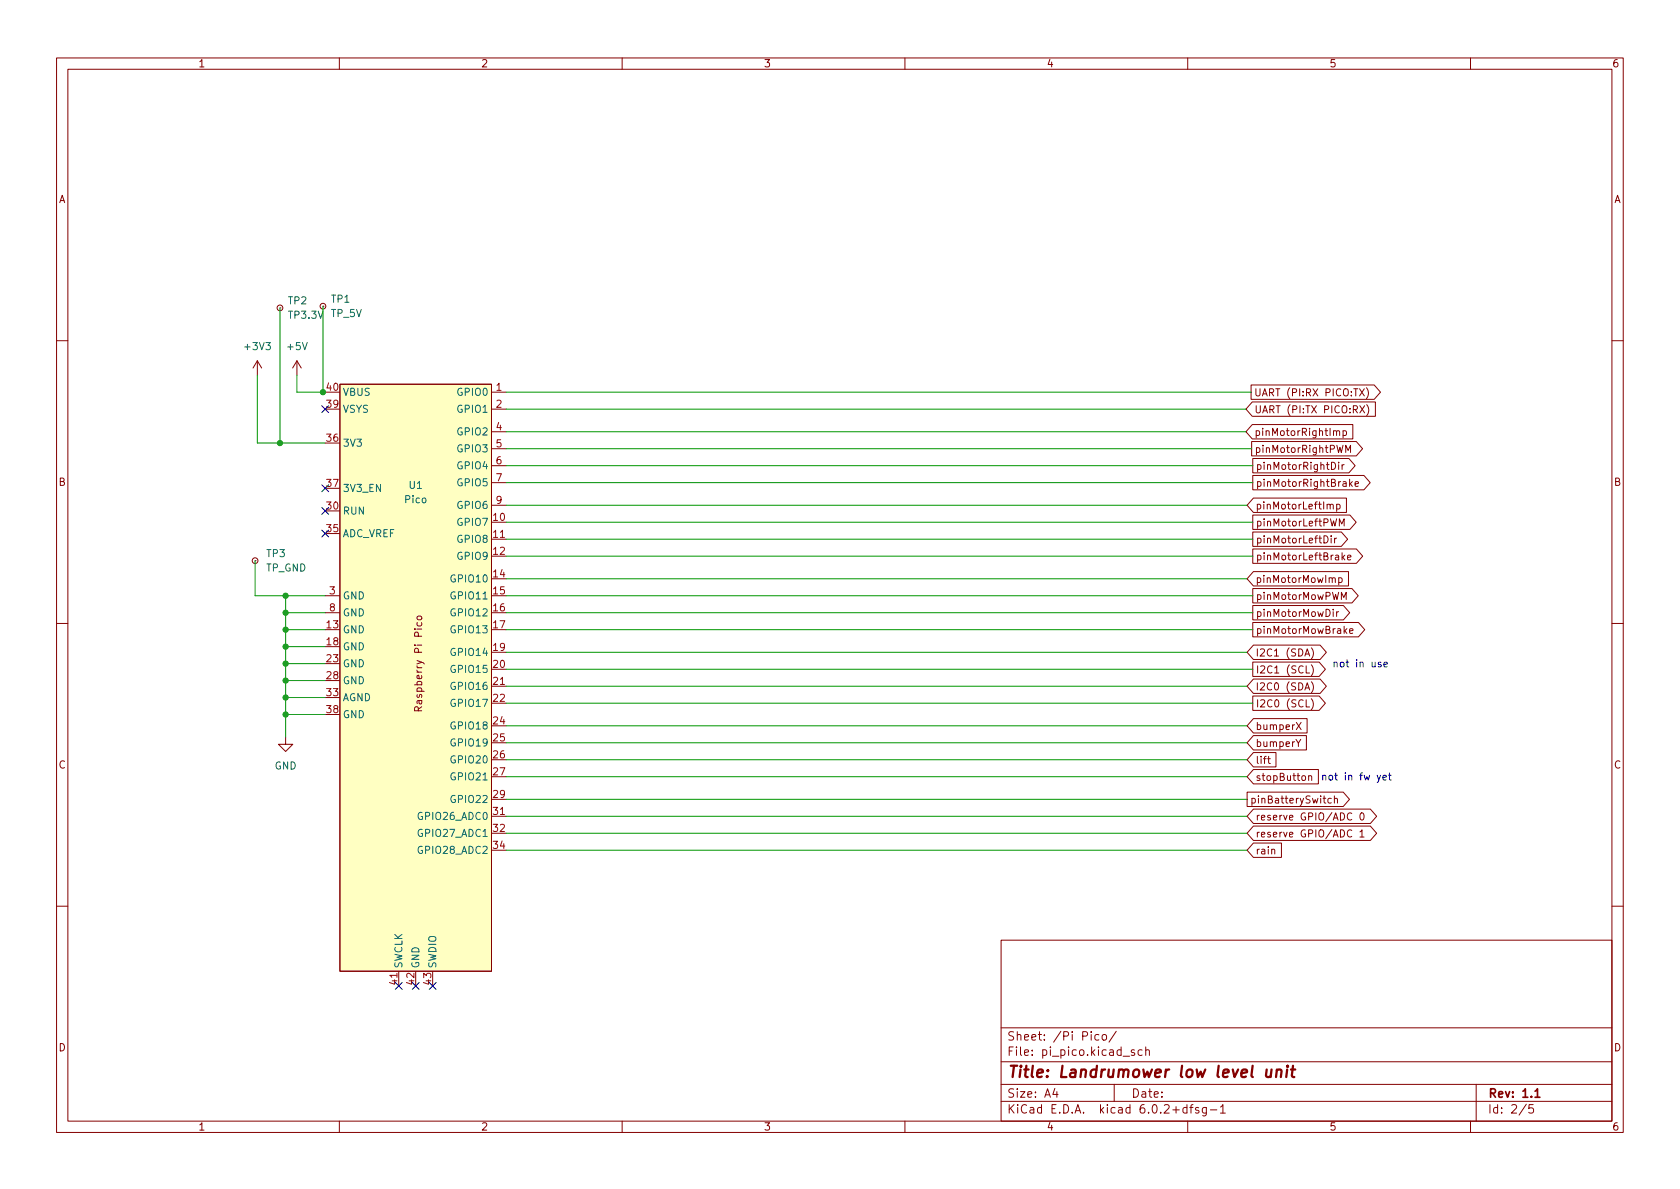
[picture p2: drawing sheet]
<svg xmlns="http://www.w3.org/2000/svg" width="297mm" height="210mm" viewBox="0 0 297 210" stroke-linecap="round" stroke-linejoin="round" font-family="sans-serif">
<g fill="none" stroke="#840000" stroke-width=".18">
<path d="M10 10.2h277v190.1h-277zM12 12.2h273v186.1h-273zM60 10.2v2M110 10.2v2M160 10.2v2M210 10.2v2M260 10.2v2M49.5 54.4h.1M57.1 54.1h.1M10 60.2h2M45.5 63.8l-.8 1.3M45.5 63.8v2.5"/>
<path d="M45.5 63.8l.8 1.3M52.5 63.8l-.8 1.3M52.5 63.8v2.5M52.5 63.8l.8 1.3M60.1 67.9h26.8v103.8h-26.8zM87 69.3h2.5M87 72.3h2.5M87 76.3h2.5M87 79.3h2.5M221.2 68.1h21.8l1.1 1.2-1.1 1.3h-21.8zM221.3 78.1h18.5l1.1 1.2-1.1 1.3h-18.5zM221.4 71.1h21.8v2.5h-21.8l-1.1-1.3z"/>
<path d="M221.4 75.1h17.8v2.5h-17.8l-1.1-1.3zM235.8 76.3l.2-.1h.3v.8M236.3 76.3l.2-.1h.3l.1 .8M237.5 76.2h.3l.3 .2-.1 .6h-.5M237.5 76.2v1.2M240.4 68.7l.8 1.3M240.4 71.7l.9 1.3M241.2 68.7l-.8 1.3M241.3 71.7l-.9 1.3M241.6 68.6a1.46 1.46 0 0 1 0 1.9M241.6 71.6a1.46 1.46 0 0 1 0 1.9M285 60.2h2"/>
<path d="M45.1 99.1h.1M87 95.3h2.5M87 82.3h2.5M87 85.3h2.5M87 89.3h2.5M221.5 91.1h17.2l1.1 1.2-1.1 1.3h-17.2zM221.5 84.1h19.7l1.1 1.2-1.1 1.3h-19.7zM221.5 81.1h17l1.1 1.2-1.1 1.3h-17zM221.5 97.1h18.3l1.1 1.2-1.1 1.3h-18.3zM221.5 94.1h15.7l1.1 1.2-1.1 1.3h-15.7zM221.6 88.1h16.5v2.5h-16.5l-1.1-1.3zM234.1 94.7a.64 .64 0 0 1 .7 .7 .64 .64 0 0 1-.7 .6z"/>
<path d="M235.2 89.3l.2-.1h.3v.8M235.4 94.7v.2M235.4 95.2v.8M235.4 81.7a.64 .64 0 0 1 .7 .7 .64 .64 0 0 1-.7 .6zM236 95.2v.8M236.3 95.2l-.3 .2M236.3 89.2h.4l.2 .2-.1 .6h-.5M236.3 89.2v1.2M236.7 81.7v.2M236.7 82.2v.8M236.8 93v-1.3l.4 1 .5-1v1.3M237.3 82.2v.8"/>
<path d="M237.3 97.7v1.3M237.4 98.5l.4 .5M237.7 82.2l-.4 .2M237.8 98.2l-.5 .5M237.9 80v-1.3l.5 1 .4-1v1.3M238.3 98.6l.6-.1-.1-.3h-.4l-.1 .1v.7h.5M238.6 84.7v1.3M238.7 85.5l.4 .5M239.1 85.2l-.5 .5M239.6 85.6l.6-.1-.1-.3h-.3l-.2 .1 .1 .7h.4M10 110.2h2M57.5 105.3h2.5"/>
<path d="M57.5 108.3h2.5M73.8 110.1l-.1 .4 .3 .2 .5-.1v-.5M73.8 109.1l.5-.2 .2 .2 .1 .3-.3 .2h-.3l-.3-.2zM221.5 104.1h17.5l1.1 1.2-1.1 1.3h-17.5zM221.5 110.1h18.7l1.1 1.2-1.1 1.3h-18.7zM221.5 107.1h16l1.1 1.2-1.1 1.3h-16zM221.5 117.1h11.7l1.1 1.2-1.1 1.3h-11.7zM221.6 114.1h11.8l1.1 1.2-1.1 1.3h-11.8l-1.1-1.3zM221.6 101.1h16.8v2.5h-16.8l-1.1-1.3zM230.7 116l.4-1.3 .5 1.3M230.9 117.7v1.3h.6M231.8 117.6a1.46 1.46 0 0 1 0 1.9"/>
<path d="M231.9 114.6a1.46 1.46 0 0 1 0 1.9M235.6 102.3l.1-.1h.3l.1 .8M235.7 107.7v.2M235.7 108.2v.8M236.3 108.2v.8M236.7 108.2l-.4 .2M236.7 102.2h.4l.2 .2-.1 .6h-.5M236.7 102.2v1.2M237.2 106v-1.3l.4 1 .4-1v1.3M237.8 111.5l.3 .5M238.1 111.2l-.4 .5M238.6 111.6l.6-.1v-.3h-.4l-.2 .1 .1 .7h.5"/>
<path d="M285 110.2h2M50.5 130.3v1.3h1.3l-1.3 1.3-1.3-1.3h1.3M74 125.7l-.1-.6-.2-.1h-.3l-.1 .7h1.3M74.6 125l-.6 .4M87 121.3h2.5M221.5 123.1h11.7l1.1 1.2-1.1 1.3h-11.7zM221.6 130.1h9.4v2.5h-9.4l-1.1-1.3zM221.6 127.1h9.5v2.5h-9.5l-1.1-1.3zM221.6 133.1h4v2.5h-4l-1.1-1.3zM221.6 120.1h11.8l1.1 1.2-1.1 1.3h-11.8l-1.1-1.3zM221.6 136.1h11.5v2.5h-11.5l-1.1-1.3zM224.1 134.2h.5"/>
<path d="M224.3 133.7v1.1l.3 .2M229.1 130.7l.5 .7 .4-.7M229.2 127.7l.8 1.3M230 127.7l-.8 1.3M230.7 122l.4-1.3 .5 1.3M230.9 123.7v1.3h.6M231.4 137.3l.2-.1h.3v.8M231.4 137.2v.8M231.8 123.6a1.46 1.46 0 0 1 0 1.9M231.9 120.6a1.46 1.46 0 0 1 0 1.9M87 144.3h2.5M220.5 140.1h17l1.1 1.2-1.1 1.3h-17z"/>
<path d="M221.6 146.1h20.7l1.1 1.2-1.1 1.3h-20.7l-1.1-1.3zM221.6 143.1h20.7l1.1 1.2-1.1 1.3h-20.7l-1.1-1.3zM221.6 149.1h5v2.5h-5l-1.1-1.3zM224.8 150.3l.2-.1h.3l.1 .8M235.4 141.2h-.4l-.2 .2 .1 .6h.5M235.9 141.3l.2-.1h.3l.1 .8M235.9 140.7v1.3M239 146.9a.6 .6 0 0 0-.8 .4 .6 .6 0 0 0 .6 .7l.2-.1M239 143.9a.6 .6 0 0 0-.8 .4 .6 .6 0 0 0 .6 .7l.2-.1M240.5 147.1l.3-.4v1.3M240.5 148h.7M240.6 143.9l.2-.2a.68 .68 0 0 1 .4 .7 .68 .68 0 0 1-.4 .6l-.2-.1-.1-.4z"/>
<path d="M10 160.2h2M70.5 171.8v2.5M177 166.3h108v32h-108zM285 160.2h2M60 198.3v2M110 198.3v2M160 198.3v2M177 194.8h108M177 191.8h108M177 187.8h108M177 181.8h108M186.5 192.5l-.4 1h1"/>
<path d="M186.9 193v1M194.3 183l-.4-.1-.3 .3v.4l.1 .3h.6M194.9 183.1l.2-.2 .5 .2v.5l-.1 .3h-.4l-.2-.1zM197 191.8v3M197.4 182.4l-1.3 1.9M198.6 186.8h1.1M200.6 185.7l-.4-.1-.2 .2 .1 .3 .5 .1v.4h-.6M201.9 185.7l-.4-.1-.3 .3v.4l.2 .3h.5M202.6 185.8l.2-.2 .3 .1 .1 .9M202.6 185.1v1.5M209.9 195.9l-.5-.1-.3 .3v.4l.2 .3h.6M209.9 195.3v1.5"/>
<path d="M210 198.3v2M210.4 195.8h.5M210.9 195.3l-.3 .2v1.3M211.9 195.9l-.3-.1-.2 .2v.3l.5 .1v.4h-.5M213.3 195.8v1.2l-.3 .3h-.4M213.3 195.9l-.4-.1-.3 .3v.4l.1 .3h.6M214 196.3h1.1M215.8 195.8l.4-.5v1.5M215.8 196.8h.8M260 198.3v2M261 191.8v6.5M269.9 195.3l-1.3 1.9"/>
<path d="M271.1 195.3h-.7l-.1 .7 .2-.1 .5 .1 .2 .2-.1 .5-.2 .1-.6-.1"/>
<circle cx="49.5" cy="54.4" r=".51"/>
<circle cx="57.1" cy="54.1" r=".51"/>
<circle cx="45.1" cy="99.1" r=".51"/>
</g>
<path d="M271.4 193l.4-.5v1.5M271.4 194h.9" fill="none" stroke="#840000" stroke-width=".3"/>
<path d="M224 189.1l-.1 1.3a.57 .57 0 0 0 .8-.1M224.8 189.1l-.1 1.4M225.8 189.3a.49 .49 0 0 1 .8 .1l-.1 1.1M225.8 189.1l-.2 1.4M227.6 189.1l-.2 1.4M227.7 188.5l-.1 .1v.1l.2-.1-.1-.1-.1 .2M228.3 189.1h.7M228.6 188.5l-.2 1.7 .1 .2 .3 .1" fill="none" stroke="#840000" stroke-width=".4"/>
<path d="M60.1 67.9h26.8v103.8h-26.8z" fill="#ffffc2" stroke="#ffffc2" stroke-width=".18"/>
<path d="M244.2 117.2l-.3-.1-.2 .2v.2l.5 .1v.3h-.5M244.7 117.5l.6-.1v-.2l-.4-.1-.2 .2 .1 .6h.5M243.5 137.1l.3 .8M244.1 137.1l-.4 1.1-.2 .2M244.5 137.5l.6-.1v-.2l-.4-.1-.2 .2 .1 .6h.5M245.5 137.1h.5M245.7 136.7v1.1l.3 .1" fill="none" stroke="#0000c2" stroke-width=".18"/>
<g fill="none" stroke="#009600" stroke-width=".18">
<path d="M49.5 54.4v23.9M57.1 54.1v15.2M45.5 66.3v12h12M52.5 66.3v3h5M89.5 69.3h131.7M89.5 79.3h131.8M89.5 76.3h130.8M89.5 72.3h130.8M45.1 99.1v6.2h12.4M89.5 82.3h132M89.5 85.3h132M89.5 92.3h132"/>
<path d="M89.5 95.3h132M89.5 89.3h131M89.5 98.3h132M50.5 108.3h7M50.5 111.3h7M50.5 105.3v25M50.5 117.3h7M50.5 114.3h7M89.5 105.3h132M89.5 118.3h132M89.5 115.3h131M89.5 108.3h132"/>
<path d="M89.5 102.3h131M89.5 111.3h132M50.5 126.3h7M50.5 123.3h7M50.5 120.3h7M89.5 134.3h131M89.5 121.3h131M89.5 124.3h132M89.5 137.3h131M89.5 128.3h131M89.5 131.3h131M89.5 144.3h131"/>
<path d="M89.5 147.3h131M89.5 150.3h131M89.5 141.3h131"/>
</g>
<g fill="none" stroke="#000084" stroke-width=".18">
<path d="M56.9 71.7l1.2 1.3M58.1 71.7l-1.2 1.3M56.9 89.7l1.2 1.3M56.9 85.7l1.2 1.3M56.9 93.7l1.2 1.3M58.1 89.7l-1.2 1.3M58.1 85.7l-1.2 1.3M58.1 93.7l-1.2 1.3M69.9 173.7l1.2 1.3M71.1 173.7l-1.2 1.3M72.9 173.7l1.2 1.3M74.1 173.7l-1.2 1.3"/>
<path d="M75.9 173.7l1.2 1.3M77.1 173.7l-1.2 1.3"/>
</g>
<g fill="#009600" stroke="#009600" stroke-width=".18">
<circle cx="50.5" cy="114.3" r=".46"/>
<circle cx="50.5" cy="117.3" r=".46"/>
<circle cx="50.5" cy="111.3" r=".46"/>
<circle cx="50.5" cy="108.3" r=".46"/>
<circle cx="50.5" cy="126.3" r=".46"/>
<circle cx="50.5" cy="123.3" r=".46"/>
<circle cx="50.5" cy="120.3" r=".46"/>
<circle cx="57.1" cy="69.3" r=".46"/>
<circle cx="49.5" cy="78.3" r=".46"/>
<circle cx="50.5" cy="105.3" r=".46"/>
</g>
<text font-size="2.8" fill="#840000" x="178" y="190.6">Title: Landrumower low level unit</text>
<g font-size="2.1" fill="#840000">
<text x="178" y="184">Sheet: /Pi Pico/</text>
<text x="178" y="186.7">File: pi_pico.kicad_sch</text>
<text x="178" y="196.9">KiCad E.D.A. kicad 6.0.2+dfsg-1</text>
<text x="178" y="194.1">Size: A4</text>
<text x="200" y="194.1">Date:</text>
<text x="263" y="194.1">Rev: 1.1</text>
<text x="263" y="196.9">Id: 2/5</text>
</g>
<g font-size="1.8" fill="#840000">
<text x="35" y="11.9">1</text>
<text x="85" y="11.9">2</text>
<text x="135" y="11.9">3</text>
<text x="185" y="11.9">4</text>
<text x="235" y="11.9">5</text>
<text x="285" y="11.9">6</text>
<text x="10.3" y="35.9">A</text>
<text x="285.3" y="35.9">A</text>
<text x="221.7" y="70.1">UART (PI:RX PICO:TX)</text>
<text x="221.7" y="73.1">UART (PI:TX PICO:RX)</text>
<text x="221.7" y="77.1">pinMotorRightImp</text>
<text x="221.8" y="80.1">pinMotorRightPWM</text>
<text x="222" y="83.1">pinMotorRightDir</text>
<text x="10.3" y="85.9">B</text>
<text x="222" y="86.1">pinMotorRightBrake</text>
<text x="285.3" y="85.9">B</text>
<text x="221.9" y="90.1">pinMotorLeftImp</text>
<text x="222" y="93.1">pinMotorLeftPWM</text>
<text x="222" y="99.1">pinMotorLeftBrake</text>
<text x="222" y="96.1">pinMotorLeftDir</text>
<text x="221.9" y="103.1">pinMotorMowImp</text>
<text x="222" y="106.1">pinMotorMowPWM</text>
<text x="222" y="112.1">pinMotorMowBrake</text>
<text x="222" y="109.1">pinMotorMowDir</text>
<text x="221.9" y="116.1">I2C1 (SDA)</text>
<text x="222" y="119.1">I2C1 (SCL)</text>
<text x="74.6" y="124.9" transform="rotate(-90 74.6 124.9)">Raspberry Pi Pico</text>
<text x="221.9" y="122.1">I2C0 (SDA)</text>
<text x="222" y="125.1">I2C0 (SCL)</text>
<text x="221.9" y="129.1">bumperX</text>
<text x="10.3" y="135.9">C</text>
<text x="221.9" y="132.1">bumperY</text>
<text x="221.9" y="135.1">lift</text>
<text x="285.3" y="135.9">C</text>
<text x="221" y="142.1">pinBatterySwitch</text>
<text x="221.9" y="138.1">stopButton</text>
<text x="221.9" y="148.1">reserve GPIO/ADC 1</text>
<text x="221.9" y="145.1">reserve GPIO/ADC 0</text>
<text x="221.9" y="151.1">rain</text>
<text x="10.3" y="185.9">D</text>
<text x="285.3" y="185.9">D</text>
<text x="35" y="199.9">1</text>
<text x="85" y="199.9">2</text>
<text x="135" y="199.9">3</text>
<text x="185" y="199.9">4</text>
<text x="235" y="199.9">5</text>
<text x="285" y="199.9">6</text>
</g>
<g font-size="1.8" fill="#006464">
<text x="51" y="53.8">TP2</text>
<text x="58.6" y="53.5">TP1</text>
<text x="51.1" y="56.4">TP3.3V</text>
<text x="58.5" y="56.1">TP_5V</text>
<text x="43.4" y="61.9">+3V3</text>
<text x="50.9" y="61.9">+5V</text>
<text x="60.5" y="70">VBUS</text>
<text x="81" y="70">GPIO0</text>
<text x="60.5" y="73">VSYS</text>
<text x="81" y="73">GPIO1</text>
<text x="81" y="77">GPIO2</text>
<text x="60.5" y="79">3V3</text>
<text x="81" y="80">GPIO3</text>
<text x="81" y="83">GPIO4</text>
<text x="60.5" y="87">3V3_EN</text>
<text x="71.6" y="89">Pico</text>
<text x="72.4" y="86.4">U1</text>
<text x="81" y="86">GPIO5</text>
<text x="81" y="90">GPIO6</text>
<text x="60.5" y="91">RUN</text>
<text x="60.5" y="95">ADC_VREF</text>
<text x="81" y="93">GPIO7</text>
<text x="81" y="96">GPIO8</text>
<text x="47" y="101.1">TP_GND</text>
<text x="47.2" y="98.5">TP3</text>
<text x="81" y="99">GPIO9</text>
<text x="60.5" y="106">GND</text>
<text x="80.1" y="103">GPIO10</text>
<text x="80.1" y="106">GPIO11</text>
<text x="60.5" y="112">GND</text>
<text x="60.5" y="109">GND</text>
<text x="80.1" y="109">GPIO12</text>
<text x="80.1" y="112">GPIO13</text>
<text x="60.5" y="115">GND</text>
<text x="60.5" y="118">GND</text>
<text x="80.1" y="116">GPIO14</text>
<text x="80.1" y="119">GPIO15</text>
<text x="60.5" y="121">GND</text>
<text x="60.5" y="124">AGND</text>
<text x="80.1" y="122">GPIO16</text>
<text x="80.1" y="125">GPIO17</text>
<text x="60.5" y="127">GND</text>
<text x="80.1" y="129">GPIO18</text>
<text x="80.1" y="132">GPIO19</text>
<text x="48.5" y="136.1">GND</text>
<text x="80.1" y="135">GPIO20</text>
<text x="80.1" y="138">GPIO21</text>
<text x="80.1" y="142">GPIO22</text>
<text x="74.3" y="145">GPIO26_ADC0</text>
<text x="74.3" y="148">GPIO27_ADC1</text>
<text x="74.3" y="151">GPIO28_ADC2</text>
<text x="71.1" y="171.3" transform="rotate(-90 71.1 171.3)">SWCLK</text>
<text x="74.1" y="171.3" transform="rotate(-90 74.1 171.3)">GND</text>
<text x="77.1" y="171.3" transform="rotate(-90 77.1 171.3)">SWDIO</text>
</g>
<g font-size="1.8" fill="#a90000">
<text x="57.8" y="69.1">40</text>
<text x="87.7" y="69.1">1</text>
<text x="57.8" y="72.1">39</text>
<text x="87.7" y="72.1">2</text>
<text x="87.7" y="76.1">4</text>
<text x="57.8" y="78.1">36</text>
<text x="87.7" y="79.1">5</text>
<text x="87.7" y="82.1">6</text>
<text x="57.8" y="86.1">37</text>
<text x="87.7" y="85.1">7</text>
<text x="87.7" y="89.1">9</text>
<text x="57.8" y="90.1">30</text>
<text x="57.8" y="94.1">35</text>
<text x="87.2" y="92.1">10</text>
<text x="87.2" y="95.1">11</text>
<text x="87.2" y="98.1">12</text>
<text x="58.3" y="105.1">3</text>
<text x="87.2" y="102.1">14</text>
<text x="87.2" y="105.1">15</text>
<text x="57.8" y="111.1">13</text>
<text x="58.3" y="108.1">8</text>
<text x="87.2" y="108.1">16</text>
<text x="87.2" y="111.1">17</text>
<text x="57.8" y="114.1">18</text>
<text x="57.8" y="117.1">23</text>
<text x="87.2" y="115.1">19</text>
<text x="87.2" y="118.1">20</text>
<text x="57.8" y="120.1">28</text>
<text x="57.8" y="123.1">33</text>
<text x="87.2" y="121.1">21</text>
<text x="87.2" y="124.1">22</text>
<text x="57.8" y="126.1">38</text>
<text x="87.2" y="128.1">24</text>
<text x="87.2" y="131.1">25</text>
<text x="87.2" y="134.1">26</text>
<text x="87.2" y="137.1">27</text>
<text x="87.2" y="141.1">29</text>
<text x="87.2" y="144.1">31</text>
<text x="87.2" y="147.1">32</text>
<text x="87.2" y="150.1">34</text>
<text x="70.2" y="174.1" transform="rotate(-90 70.2 174.1)">41</text>
<text x="73.2" y="174.1" transform="rotate(-90 73.2 174.1)">42</text>
<text x="76.2" y="174.1" transform="rotate(-90 76.2 174.1)">43</text>
</g>
<g font-size="1.8" fill="#0000c2">
<text x="235.5" y="118">not in use</text>
<text x="233.5" y="138">not in fw yet</text>
</g>
</svg>
